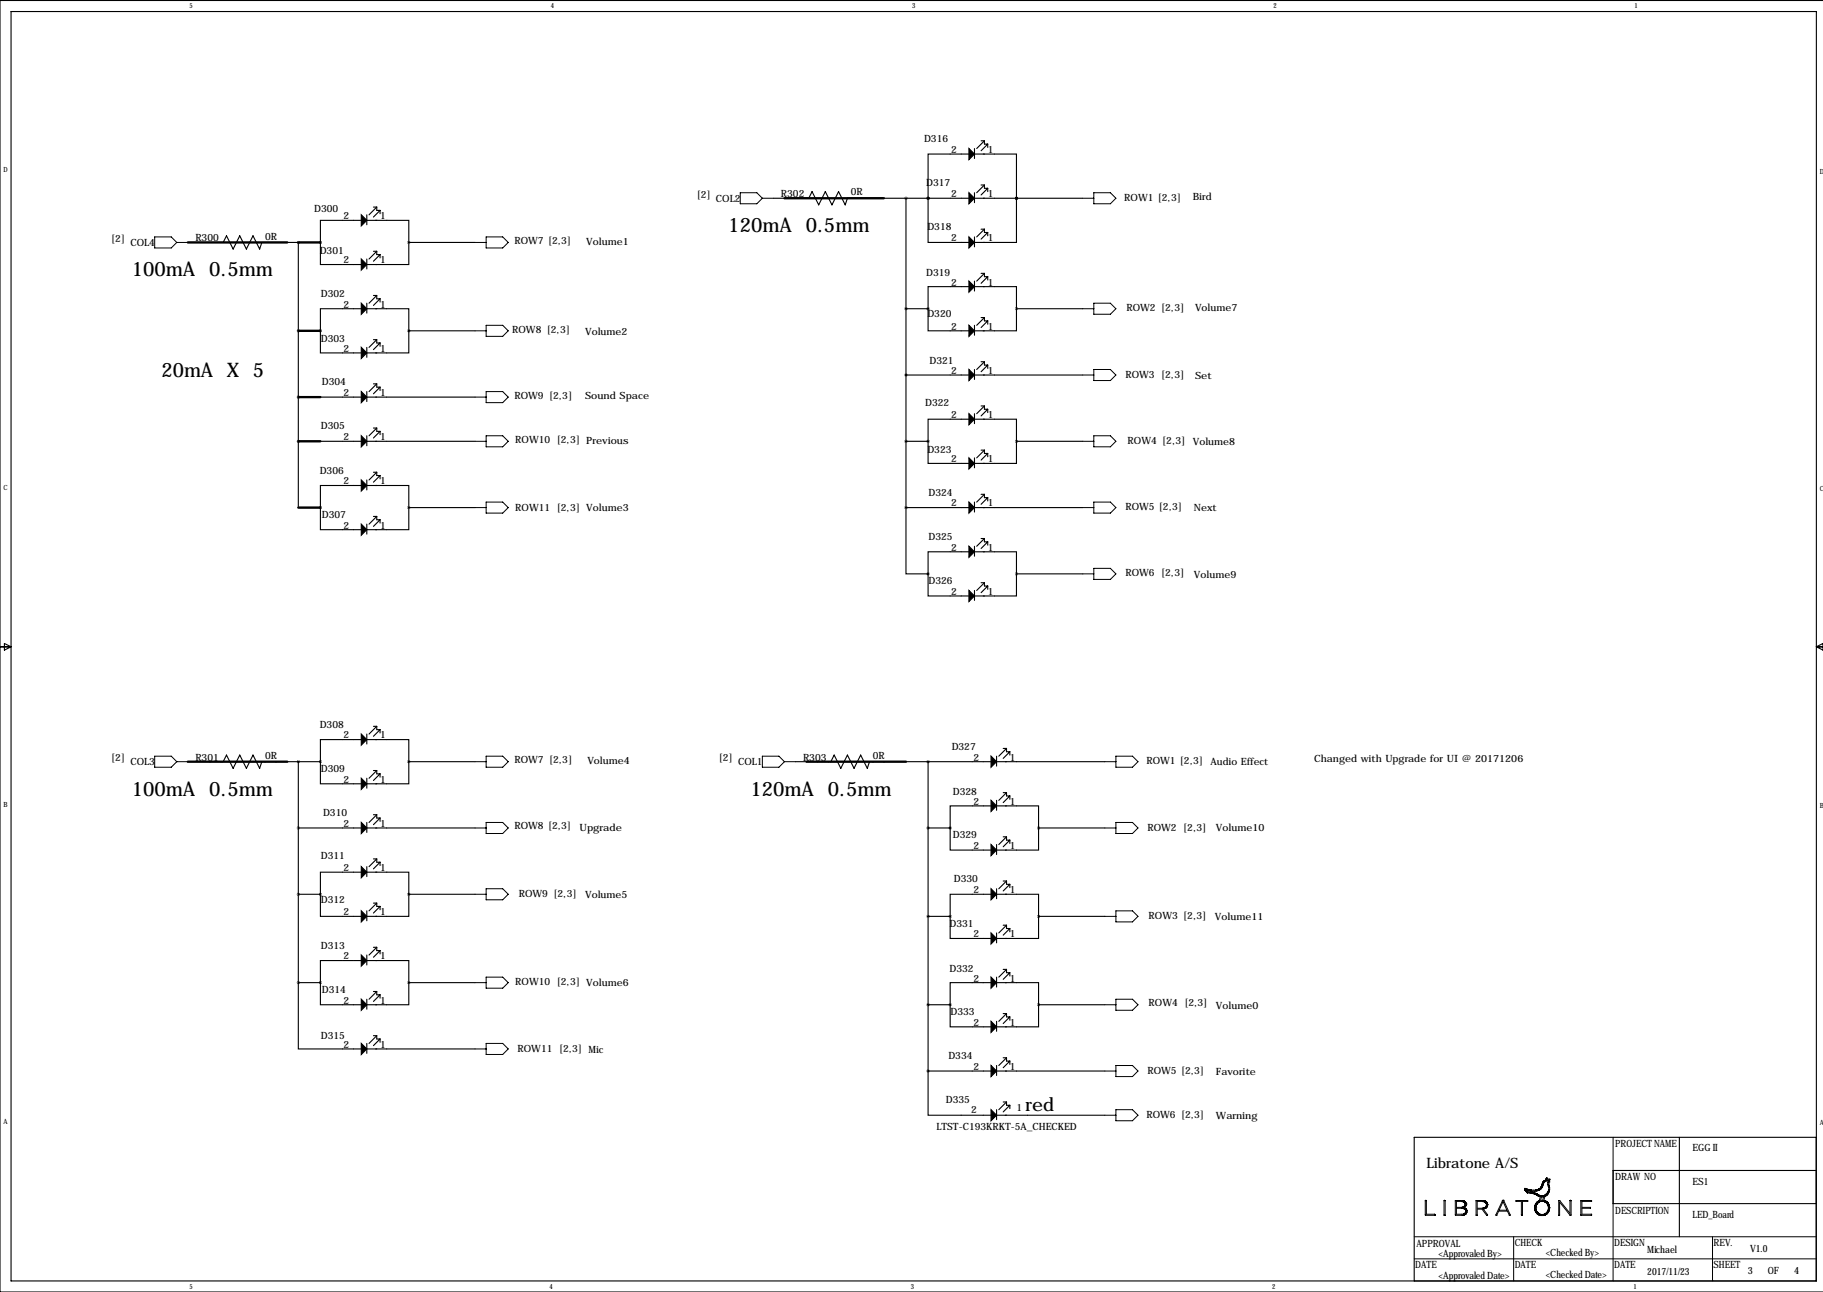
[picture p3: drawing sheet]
<svg xmlns="http://www.w3.org/2000/svg" width="419mm" height="297mm" viewBox="0 0 419 297" stroke-linecap="round" stroke-linejoin="round" font-family="sans-serif">
<g fill="none" stroke="#000" stroke-width=".23">
<path d="M35.6 54.5h3.8l1.2 1.2-1.2 1.3h-3.8zM40.6 55.7h2.6M109.2 55.7h2.6M111.8 54.5h3.8l1.2 1.2-1.2 1.3h-3.8zM170.2 44.3h3.8l1.3 1.3-1.3 1.2h-3.8zM175.3 45.6h2.5M248.9 45.6h2.6M251.5 44.3h3.8l1.2 1.3-1.2 1.2h-3.8zM109.2 76.1h2.6M111.8 74.8h3.8l1.2 1.3-1.2 1.2h-3.8zM248.9 71h2.6M251.5 69.7h3.8l1.2 1.3-1.2 1.2h-3.8z"/>
<path d="M109.2 91.3h2.6M111.8 90h3.8l1.2 1.3-1.2 1.3h-3.8zM248.9 86.2h2.6M251.5 84.9h3.8l1.2 1.3-1.2 1.3h-3.8zM109.2 116.7h2.6M109.2 101.5h2.6M111.8 100.2h3.8l1.2 1.3-1.2 1.2h-3.8zM111.8 115.4h3.8l1.2 1.3-1.2 1.3h-3.8zM248.9 116.7h2.6M248.9 101.5h2.6M251.5 115.4h3.8l1.2 1.3-1.2 1.3h-3.8zM251.5 100.2h3.8l1.2 1.3-1.2 1.2h-3.8z"/>
<path d="M248.9 131.9h2.6M251.5 130.7h3.8l1.2 1.2-1.2 1.3h-3.8zM35.6 173.8h3.8l1.2 1.3-1.2 1.3h-3.8zM40.6 175.1h2.6M109.2 175.1h2.6M111.8 173.8h3.8l1.2 1.3-1.2 1.3h-3.8zM175.3 173.8h3.8l1.2 1.3-1.2 1.3h-3.8zM180.3 175.1h2.6M254 175.1h2.5M256.5 173.8h3.8l1.3 1.3-1.3 1.3h-3.8zM109.2 190.4h2.6M111.8 189.1h3.8l1.2 1.3-1.2 1.2h-3.8z"/>
<path d="M254 190.4h2.5M256.5 189.1h3.8l1.3 1.3-1.3 1.2h-3.8zM109.2 205.6h2.6M111.8 204.3h3.8l1.2 1.3-1.2 1.3h-3.8zM254 210.7h2.5M256.5 209.4h3.8l1.3 1.3-1.3 1.2h-3.8zM109.2 225.9h2.6M111.8 224.6h3.8l1.2 1.3-1.2 1.3h-3.8zM111.8 239.9h3.8l1.2 1.3-1.2 1.2h-3.8zM254 231h2.5M256.5 229.7h3.8l1.3 1.3-1.3 1.3h-3.8zM109.2 241.2h2.6"/>
<path d="M254 256.4h2.5M254 246.2h2.5M256.5 245h3.8l1.3 1.2-1.3 1.3h-3.8zM256.5 255.1h3.8l1.3 1.3-1.3 1.3h-3.8zM327.7 276h.2v3.2h1.9l.1 .2h-2.2zM327.8 276h.1M327.9 276.1h.1M332 276l.2 .1v3.3h-.2zM332.1 276h.1M334.8 276.2l1.7 .2 .3 .3-.1 .6-.6 .3h-1.3zM334.8 277.8l1.8 .1 .4 .3v.6l-.6 .4h-1.6zM336.4 276.3l.1 .1"/>
<path d="M336.5 277.6l.2 .1M336.5 277.6v.1M336.6 276.5h.1M336.6 277.6h.1M336.6 277.3h.1M336.8 279h.1M336.8 276.9h.1M336.9 276.3l-.6-.3h-1.7v3.4h1.7l.7-.2 .2-.4 .1-.5-.7-.7M336.9 276.4l.2 .2v.5l-.4 .5M336.9 276.3v.1M337.1 276.8h.1M337.1 279h.1"/>
<path d="M337.1 278h.1M339.3 276.1l1.8-.1 .7 .4 .2 .4-.2 .7-.3 .3-.5 .1 1 1.3-.1 .2h-.2l-1-1.4h-1.1v1.4h-.3zM339.6 276.2l1.8 .2 .3 .4v.5l-.6 .4-1.5 .1zM341.3 277.6v.1M341.3 276.3v.1M341.4 276.4h.1M341.7 277.6v.1M341.7 277h.1M341.7 276.3v.1M341.9 276.6h.1M341.9 277.3v.1M342 277h.1"/>
<path d="M345.4 276l.3 .1 1.5 3.3h-.2l-.4-1h-2.1l-.4 1h-.2zM345.5 276h.1M345.5 276.3l1 1.9h-1.9zM348.6 276l2.6 .1v.1h-1.2v3.2h-.2v-3.2h-1.2zM349.8 279.4h.1M350.6 273.7h.1M350.7 273.8l.3 .3M350.7 273.7v.1M350.8 273.3h.1M351 273.7l-.1-.1h.2l.1 .4 1.4 .2 1.8 .8 .8-.2 .6-.6M351 274.1l1.8 .4 1.3 .6-.2 1-.6 .4-.4 .7 .1 1.3 .7 .8M351 274.2h.1"/>
<path d="M351 273.8h.1M351.1 273.7l1.8 .2 1.1-.3 .4-.4 .5-1.4 .7-.6 .2 .3 .3-.1-.2 .3 .2 1.9-.3 .5M351.2 274.2h.1M351.5 273.7v.1M352.4 274.1v.1M352.8 277.4h.1M352.8 277.9l.1 .1M353.1 277.7h.1M353.1 274.6h.1M353.2 276.5h.1M353.2 278.4h.1M353.2 278.9h.1"/>
<path d="M353.2 277h.1M353.3 279h.1M353.4 276.8l.3-.4 .6-.2 .8 .1 .6 .5M353.4 276.8l-.3 .5v.8l.6 .9M353.4 276.8h.1M353.4 276.3v.1M353.5 273.7v.1M353.5 274.6h.1M353.7 279.3h.1M353.7 279h.1M353.9 275v.1M353.9 276.3l-.1 .1"/>
<path d="M353.9 273.3h.1M354.1 273.4h.1M354.2 279.4v.1M354.3 273.3h.1M354.4 275.2l.4-.1-.1 .9h-.5zM354.5 272.1h.1M354.5 272.9h.1M354.9 271.5v.1M354.9 271.9v.1M354.9 279.4l-.1 .1M355 271.8h.1M355.1 275.1h.1"/>
<path d="M355.1 275.1l-.2 .9 .7 .3 .5 .6v1.5l-.4 .7-.5 .3h-1.2l-.3-.1M355.2 276.3v.1M355.3 279h.1M355.4 271.5h.1M355.4 274.9h.1M355.4 271h.1M355.4 271l.3-.2 .2 .4 .4-.1-.2 .6 .2 1.9-.4 .9-.8 .5M355.4 271l-.2 .4-.4 .2-.5 1.4-.5 .4-.8 .2h-1l-1.5-.4v.2l.2 .3M355.7 276.3v.1M355.7 276.8l.3 .8-.2 .9M355.7 276.8h.1M355.8 274.6h.1"/>
<path d="M355.8 278.5v.1M355.8 278.6l-.9 .6h-.8l-.4-.2M355.8 274.1v.1M355.9 271.9h.1M355.9 274h.1M355.9 278.8h.1M355.9 276.6h.1M355.9 278.3h.1M355.9 277.1h.1M355.9 272.4h.1M355.9 274.4v.1M356 278.6h.1"/>
<path d="M356.1 271.7h.1M356.2 277.7h.1M358.3 276h.3l2.3 3v-3l.3 .1-.1 3.3h-.2l-2.4-3v3h-.2zM361.1 276h.1M363.5 276l2.4 .1v.1h-2.2v1.4h2v.2h-2v1.4h2.2v.2h-2.4zM370.8 261.5v33M325.1 284.3h92.5M325.1 289.4h92.4M348 284.3v10.2M393.7 284.3v10.2"/>
</g>
<g fill="none" stroke="#000" stroke-width=".25">
<path d="M2.5 2.7h415.1v291.8h-415.1zM419.1 .1h-419.1v296.9h419.1M224 34.1v2.3M225.6 32.4h.7M226.3 32.4v.7h.8M226.3 32.4l-1.8 1.7M227.1 33.1v.8M227.1 33.1l-1.5 1.6M43.2 55.7h8.1l.8-1.5 1.5 3.1 1.5-3.1 1.5 3.1 1.6-3.1 1.5 3.1 .5-1.6h13.5M68.6 55.7v45.8M73.7 55.7v5.1h20.3v-5.1M73.7 55.7v-5h20.3v5"/>
<path d="M84.3 49.4v2.3M84.3 59.5v2.3M85.9 57.8h.7M85.9 47.6h.7M86.6 57.8v.7h.8M86.6 57.8l-1.8 1.7M86.6 47.6v.8h.8M86.6 47.6l-1.8 1.8M87.4 58.5l-1.5 1.6M87.4 48.4v.7M87.4 58.5v.8M87.4 48.4l-1.5 1.5"/>
<path d="M94 55.7h15.2M177.8 45.6h8.1l.8-1.5 1.5 3 1.5-3 1.6 3 1.5-3 1.5 3 .5-1.5h54.1M208.3 45.6v71.1M213.4 45.6v10.1h20.3v-10.1M213.4 45.6v-10.2h20.3v10.2M213.4 45.6h.1M224 44.3v2.3M224 54.5v2.3M225.6 52.7h.7M225.6 42.5h.7M226.3 42.5v.8h.8M226.3 52.7v.8h.8"/>
<path d="M226.3 52.7l-1.8 1.8M226.3 42.5l-1.8 1.8M227.1 43.3v.8M227.1 53.5v.7M227.1 53.5l-1.5 1.5M227.1 43.3l-1.5 1.5M233.7 45.6h.1M68.6 76.1h5.1M73.7 76.1v-5.1h20.3v5.1M73.7 76.1v5h20.3v-5M84.3 69.7v2.3M84.3 79.9v2.3"/>
<path d="M85.9 67.9h.7M85.9 78.1h.7M86.6 67.9v.8h.8M86.6 78.1v.8h.8M86.6 67.9l-1.8 1.8M86.6 78.1l-1.8 1.8M87.4 68.7v.8M87.4 78.9v.7M87.4 68.7l-1.5 1.5M87.4 78.9l-1.5 1.5M94 76.1h15.2M208.3 71h5.1"/>
<path d="M213.4 71v5.1h20.3v-5.1M213.4 71v-5.1h20.3v5.1M224 64.6v2.3M224 74.8v2.3M225.6 62.9h.7M225.6 73h.7M226.3 62.9v.7h.8M226.3 62.9l-1.8 1.7M226.3 73v.8h.8M226.3 73l-1.8 1.8M227.1 63.6l-1.5 1.5M227.1 63.6v.8"/>
<path d="M227.1 73.8v.7M227.1 73.8l-1.5 1.5M233.7 71h15.2M68.6 91.3h40.6M84.3 90v2.3M85.9 98.4h.7M85.9 88.3h.7M86.6 88.3v.7h.8M86.6 98.4v.8h.8M86.6 98.4l-1.8 1.8M86.6 88.3l-1.8 1.7M87.4 89v.8"/>
<path d="M87.4 99.2v.7M87.4 99.2l-1.5 1.5M87.4 89l-1.5 1.5M208.3 86.2h40.6M224 84.9v2.3M224 95.1v2.3M225.6 83.2h.7M225.6 93.3h.7M226.3 83.2v.7h.8M226.3 93.3v.8h.8M226.3 83.2l-1.8 1.7M226.3 93.3l-1.8 1.8"/>
<path d="M227.1 83.9v.8M227.1 94.1v.8M227.1 83.9l-1.5 1.6M227.1 94.1l-1.5 1.5M68.6 101.5v15.2h5.1M68.6 101.5h40.6M73.7 116.7v-5.1h20.3v5.1M73.7 116.7v5.1h20.3v-5.1M84.3 100.2v2.3M84.3 110.3v2.3M85.9 108.6h.7M85.9 118.7h.7"/>
<path d="M86.6 108.6v.7h.8M86.6 118.7v.8h.8M86.6 108.6l-1.8 1.7M86.6 118.7l-1.8 1.8M87.4 109.3v.8M87.4 119.5v.8M87.4 109.3l-1.5 1.6M87.4 119.5l-1.5 1.5M94 116.7h15.2M208.3 116.7v15.2h5.1M208.3 101.5h5.1M208.3 116.7h40.6"/>
<path d="M213.4 101.5v-5.1h20.3v5.1M213.4 101.5v5h20.3v-5M224 105.3v2.3M224 115.4v2.3M225.6 103.5h.7M225.6 113.7h.7M226.3 103.5v.8h.8M226.3 113.7v.7h.8M226.3 103.5l-1.8 1.8M226.3 113.7l-1.8 1.7M227.1 104.3v.7M227.1 114.4v.8"/>
<path d="M227.1 104.3l-1.5 1.5M227.1 114.4l-1.5 1.5M233.7 101.5h15.2M84.3 120.5v2.3M213.4 131.9v-5h20.3v5M213.4 131.9v5.1h20.3v-5.1M224 125.6v2.3M224 135.7v2.3M225.6 123.8h.7M225.6 134h.7M226.3 123.8v.8h.8M226.3 134v.7h.8"/>
<path d="M226.3 123.8l-1.8 1.8M226.3 134l-1.8 1.7M227.1 124.6v.7M227.1 134.7v.8M227.1 124.6l-1.5 1.5M227.1 134.7l-1.5 1.6M233.7 131.9h15.2M0 148.7h2.5M1 147.9l1.5 .8-1.5 .8zM417.6 148.7h1.5M417.6 148.7l1.5-.8v1.6zM43.2 175.1h8.1l.8-1.5 1.5 3 1.5-3 1.5 3 1.6-3 1.5 3 .5-1.5h13.5"/>
<path d="M68.6 175.1v50.8M73.7 175.1v5.1h20.3v-5.1M73.7 175.1v-5.1h20.3v5.1M84.3 168.8v2.3M84.3 178.9v2.3M85.9 167h.7M85.9 177.2h.7M86.6 167v.8h.8M86.6 177.2v.7h.8M86.6 167l-1.8 1.8M86.6 177.2l-1.8 1.7M87.4 167.8v.7"/>
<path d="M87.4 177.9v.8M87.4 167.8l-1.5 1.5M87.4 177.9l-1.5 1.5M94 175.1h15.2M182.9 175.1h8.1l.8-1.5 1.5 3 1.5-3 1.5 3 1.6-3 1.5 3 .5-1.5h54.1M213.4 175.1v71.1M229.1 173.8v2.3M230.6 172.1h.8M231.4 172.1v.7h.8M231.4 172.1l-1.8 1.7M232.2 172.8v.8M232.2 172.8l-1.6 1.6"/>
<path d="M68.6 190.4h40.6M84.3 189.1v2.3M84.3 199.2v2.3M85.9 197.5h.7M85.9 187.3h.7M86.6 187.3v.8h.8M86.6 197.5v.7h.8M86.6 197.5l-1.8 1.7M86.6 187.3l-1.8 1.8M87.4 188.1v.7M87.4 198.2v.8M87.4 198.2l-1.5 1.6"/>
<path d="M87.4 188.1l-1.5 1.5M213.4 190.4h5M218.4 190.4v5h20.4v-5M218.4 190.4v-5.1h20.4v5.1M229.1 184v2.3M229.1 194.2v2.3M230.6 192.4h.8M230.6 182.2h.8M231.4 182.2v.8h.8M231.4 192.4v.8h.8M231.4 192.4l-1.8 1.8M231.4 182.2l-1.8 1.8"/>
<path d="M232.2 183v.8M232.2 193.2v.7M232.2 193.2l-1.6 1.5M232.2 183l-1.6 1.5M238.8 190.4h15.2M68.6 205.6h5.1M73.7 205.6v-5.1h20.3v5.1M73.7 205.6v5.1h20.3v-5.1M84.3 209.4v2.3M84.3 219.6v2.3M85.9 207.6h.7M85.9 217.8h.7"/>
<path d="M86.6 207.6v.8h.8M86.6 217.8v.8h.8M86.6 207.6l-1.8 1.8M86.6 217.8l-1.8 1.8M87.4 208.4v.8M87.4 218.6v.7M87.4 208.4l-1.5 1.5M87.4 218.6l-1.5 1.5M94 205.6h15.2M213.4 210.7h5M218.4 210.7v-5.1h20.4v5.1M218.4 210.7v5.1h20.4v-5.1"/>
<path d="M229.1 204.3v2.3M229.1 214.5v2.3M230.6 202.6h.8M230.6 212.7h.8M231.4 202.6v.7h.8M231.4 212.7v.8h.8M231.4 202.6l-1.8 1.7M231.4 212.7l-1.8 1.8M232.2 203.3v.8M232.2 213.5v.7M232.2 203.3l-1.6 1.5M232.2 213.5l-1.6 1.5"/>
<path d="M238.8 210.7h15.2M68.6 225.9v15.3h40.6M68.6 225.9h5.1M73.7 225.9v-5.1h20.3v5.1M73.7 225.9v5.1h20.3v-5.1M84.3 229.7v2.3M84.3 239.9v2.3M85.9 228h.7M85.9 238.1h.7M86.6 228v.7h.8M86.6 238.1v.8h.8M86.6 228l-1.8 1.7"/>
<path d="M86.6 238.1l-1.8 1.8M87.4 228.7v.8M87.4 238.9v.7M87.4 228.7l-1.5 1.5M87.4 238.9l-1.5 1.5M94 225.9h15.2M213.4 231h5M218.4 231v-5.1h20.4v5.1M218.4 231v5.1h20.4v-5.1M229.1 224.6v2.3M229.1 234.8v2.3M230.6 222.9h.8"/>
<path d="M230.6 233h.8M231.4 222.9v.7h.8M231.4 222.9l-1.8 1.7M231.4 233v.8h.8M231.4 233l-1.8 1.8M232.2 223.6l-1.6 1.6M232.2 223.6v.8M232.2 233.8v.8M232.2 233.8l-1.6 1.5M238.8 231h15.2M213.4 246.2v10.2h40.6M213.4 246.2h40.6"/>
<path d="M229.1 245v2.3M229.1 255.1v2.3M230.6 253.4h.8M230.6 243.2h.8M231.4 243.2v.8h.8M231.4 253.4v.7h.8M231.4 253.4l-1.8 1.7M231.4 243.2l-1.8 1.8M232.2 244v.7M232.2 254.1v.8M232.2 254.1l-1.6 1.5M232.2 244l-1.6 1.5"/>
<path d="M386.1 261.5v22.8M417.5 261.5h-92.4v33M417.6 269.1h-46.8v7.6h46.8"/>
</g>
<path d="M43.2 55.7h22.8M68.6 55.7h5.1M180.3 45.6h22.9M68.6 76.1h5.1M68.6 91.3h5.1M68.6 101.5h5.1M68.6 116.7h5.1M43.2 175.1h22.8M185.4 175.1h22.9" fill="none" stroke="#000" stroke-width=".53"/>
<g fill="#000" stroke="#000" stroke-width=".25">
<path d="M222.8 34.1l1.2 1.3-1.2 1.3zM83.1 49.4l1.2 1.3-1.2 1.2zM222.8 54.5l1.2 1.2-1.2 1.3zM222.8 44.3l1.2 1.3-1.2 1.2zM83.1 59.5l1.2 1.3-1.2 1.3zM83.1 69.7l1.2 1.3-1.2 1.2zM222.8 64.6l1.2 1.3-1.2 1.3zM222.8 74.8l1.2 1.3-1.2 1.2zM83.1 79.9l1.2 1.2-1.2 1.3zM83.1 90l1.2 1.3-1.2 1.3zM222.8 84.9l1.2 1.3-1.2 1.3zM222.8 95.1l1.2 1.3-1.2 1.2z"/>
<path d="M83.1 110.3l1.2 1.3-1.2 1.3zM83.1 100.2l1.2 1.3-1.2 1.2zM222.8 105.3l1.2 1.2-1.2 1.3zM222.8 115.4l1.2 1.3-1.2 1.3zM83.1 120.5l1.2 1.3-1.2 1.2zM222.8 125.6l1.2 1.3-1.2 1.2zM222.8 135.7l1.2 1.3-1.2 1.3zM83.1 168.8l1.2 1.2-1.2 1.3zM227.8 173.8l1.3 1.3-1.3 1.3zM83.1 178.9l1.2 1.3-1.2 1.3zM83.1 189.1l1.2 1.3-1.2 1.2zM227.8 194.2l1.3 1.2-1.3 1.3z"/>
<path d="M227.8 184l1.3 1.3-1.3 1.2zM83.1 199.2l1.2 1.3-1.2 1.3zM83.1 209.4l1.2 1.3-1.2 1.2zM227.8 204.3l1.3 1.3-1.3 1.3zM227.8 214.5l1.3 1.3-1.3 1.2zM83.1 219.6l1.2 1.2-1.2 1.3zM83.1 229.7l1.2 1.3-1.2 1.3zM227.8 224.6l1.3 1.3-1.3 1.3zM227.8 234.8l1.3 1.3-1.3 1.2zM83.1 239.9l1.2 1.3-1.2 1.2zM227.8 255.1l1.3 1.3-1.3 1.3zM227.8 245l1.3 1.2-1.3 1.3z"/>
</g>
<path d="M73.6 55.7a.05 .05 0 0 0 .1 0 .05 .05 0 0 0-.1 0zM73.6 116.7a.05 .05 0 0 0 .1 0 .05 .05 0 0 0-.1 0zM73.6 225.9a.05 .05 0 0 0 .1 0 .05 .05 0 0 0-.1 0zM73.6 205.6a.05 .05 0 0 0 .1 0 .05 .05 0 0 0-.1 0zM213.3 131.9a.05 .05 0 0 0 .1 0 .05 .05 0 0 0-.1 0zM213.3 101.5a.05 .05 0 0 0 .1 0 .05 .05 0 0 0-.1 0zM213.3 71a.05 .05 0 0 0 .1 0 .05 .05 0 0 0-.1 0zM213.3 45.6a.05 .05 0 0 0 .1 0 .05 .05 0 0 0-.1 0zM213.3 45.6a.05 .05 0 0 0 .1 0 .05 .05 0 0 0-.1 0zM218.4 231a.05 .05 0 0 0 .1 0 .05 .05 0 0 0-.1 0zM238.7 231a.05 .05 0 0 0 .1 0 .05 .05 0 0 0-.1 0zM213.3 175.1a.05 .05 0 0 0 .1 0 .05 .05 0 0 0-.1 0zM73.6 76.1a.05 .05 0 0 0 .1 0 .05 .05 0 0 0-.1 0zM73.6 175.1a.05 .05 0 0 0 .1 0 .05 .05 0 0 0-.1 0zM218.4 210.7a.05 .05 0 0 0 .1 0 .05 .05 0 0 0-.1 0zM238.7 210.7a.05 .05 0 0 0 .1 0 .05 .05 0 0 0-.1 0zM218.4 190.4a.05 .05 0 0 0 .1 0 .05 .05 0 0 0-.1 0zM238.7 190.4a.05 .05 0 0 0 .1 0 .05 .05 0 0 0-.1 0zM213.3 210.7a.05 .05 0 0 0 .1 0 .05 .05 0 0 0-.1 0zM213.3 190.4a.05 .05 0 0 0 .1 0 .05 .05 0 0 0-.1 0zM213.3 231a.05 .05 0 0 0 .1 0 .05 .05 0 0 0-.1 0zM213.3 246.2a.05 .05 0 0 0 .1 0 .05 .05 0 0 0-.1 0z" fill="#000" stroke="#000" stroke-width=".63"/>
<g font-size="4.6">
<text x="167.4" y="53.4">120mA 0.5mm</text>
<text x="30.3" y="63.6">100mA 0.5mm</text>
<text x="37.1" y="86.7">20mA X 5</text>
<text x="30.3" y="182.9">100mA 0.5mm</text>
<text x="172.5" y="182.9">120mA 0.5mm</text>
</g>
<text font-size="4.3" x="235.8" y="255.3">red</text>
<text font-size="3.3" x="327.9" y="268.5">Libratone A/S</text>
<g font-size="2.3">
<text x="212.4" y="32.7">D316</text>
<text x="218.7" y="35.2">2</text>
<text x="227.1" y="35.2">1</text>
<text x="160.2" y="45.4">[2]</text>
<text x="164.6" y="46.3">COL2</text>
<text x="179.5" y="45.3">R302</text>
<text x="195.6" y="44.9">0R</text>
<text x="213" y="42.8">D317</text>
<text x="218.7" y="45.3">2</text>
<text x="227.1" y="45.3">1</text>
<text x="258.5" y="46.2">ROW1 [2,3]</text>
<text x="274.2" y="45.9">Bird</text>
<text x="72.2" y="48.7">D300</text>
<text x="79" y="50.4">2</text>
<text x="87.4" y="50.4">1</text>
<text x="213.2" y="53">D318</text>
<text x="25.6" y="55.6">[2]</text>
<text x="30" y="56.5">COL4</text>
<text x="44.9" y="55.5">R300</text>
<text x="61" y="55.1">0R</text>
<text x="73.5" y="58.3">D301</text>
<text x="118.3" y="56.1">ROW7 [2,3]</text>
<text x="134.8" y="56.3">Volume1</text>
<text x="218.7" y="55.5">2</text>
<text x="227.1" y="55.5">1</text>
<text x="79" y="60.6">2</text>
<text x="87.4" y="60.6">1</text>
<text x="213" y="63.4">D319</text>
<text x="218.7" y="65.6">2</text>
<text x="227.1" y="65.6">1</text>
<text x="73.8" y="68.2">D302</text>
<text x="79" y="70.7">2</text>
<text x="87.4" y="70.7">1</text>
<text x="259" y="71.6">ROW2 [2,3]</text>
<text x="274.7" y="71.6">Volume7</text>
<text x="117.8" y="76.7">ROW8 [2,3]</text>
<text x="134.5" y="76.9">Volume2</text>
<text x="213.2" y="72.8">D320</text>
<text x="218.7" y="75.8">2</text>
<text x="227.1" y="75.8">1</text>
<text x="73.8" y="78.6">D303</text>
<text x="79" y="80.9">2</text>
<text x="87.4" y="80.9">1</text>
<text x="213.7" y="83.7">D321</text>
<text x="74" y="88.5">D304</text>
<text x="218.7" y="86">2</text>
<text x="227.1" y="86">1</text>
<text x="258.7" y="86.8">ROW3 [2,3]</text>
<text x="274.7" y="87.1">Set</text>
<text x="79" y="91">2</text>
<text x="87.4" y="91">1</text>
<text x="118.3" y="91.6">ROW9 [2,3]</text>
<text x="134.5" y="91.7">Sound Space</text>
<text x="212.7" y="93.4">D322</text>
<text x="73.8" y="98.7">D305</text>
<text x="79" y="101.2">2</text>
<text x="87.4" y="101.2">1</text>
<text x="118.5" y="101.8">ROW10 [2,3] Previous</text>
<text x="218.7" y="96.1">2</text>
<text x="227.1" y="96.1">1</text>
<text x="213.2" y="104">D323</text>
<text x="218.7" y="106.3">2</text>
<text x="227.1" y="106.3">1</text>
<text x="259.2" y="102.1">ROW4 [2,3]</text>
<text x="274.2" y="102.3">Volume8</text>
<text x="73.5" y="108.9">D306</text>
<text x="79" y="111.4">2</text>
<text x="87.4" y="111.4">1</text>
<text x="213.5" y="113.9">D324</text>
<text x="74" y="119">D307</text>
<text x="118.5" y="117.5">ROW11 [2,3] Volume3</text>
<text x="218.7" y="116.4">2</text>
<text x="227.1" y="116.4">1</text>
<text x="258.7" y="117.3">ROW5 [2,3]</text>
<text x="274.5" y="117.6">Next</text>
<text x="79" y="121.5">2</text>
<text x="87.4" y="121.5">1</text>
<text x="213.5" y="124.1">D325</text>
<text x="218.7" y="126.6">2</text>
<text x="227.1" y="126.6">1</text>
<text x="213.5" y="134.3">D326</text>
<text x="218.7" y="136.8">2</text>
<text x="227.1" y="136.8">1</text>
<text x="258.7" y="132.5">ROW6 [2,3]</text>
<text x="274.5" y="132.8">Volume9</text>
<text x="73.5" y="167.3">D308</text>
<text x="79" y="169.8">2</text>
<text x="87.4" y="169.8">1</text>
<text x="218.8" y="172.4">D327</text>
<text x="25.6" y="175">[2]</text>
<text x="30" y="175.9">COL3</text>
<text x="44.9" y="174.9">R301</text>
<text x="61" y="174.4">0R</text>
<text x="73.8" y="177.4">D309</text>
<text x="79" y="179.9">2</text>
<text x="87.4" y="179.9">1</text>
<text x="118.3" y="175.5">ROW7 [2,3]</text>
<text x="135" y="175.7">Volume4</text>
<text x="165.3" y="175">[2]</text>
<text x="169.7" y="175.9">COL1</text>
<text x="184.6" y="174.9">R303</text>
<text x="200.7" y="174.4">0R</text>
<text x="223.8" y="174.9">2</text>
<text x="232.2" y="174.9">1</text>
<text x="263.6" y="175.7">ROW1 [2,3]</text>
<text x="278.3" y="176">Audio Effect</text>
<text x="302.2" y="175.2">Changed with Upgrade for UI @ 20171206</text>
<text x="219" y="182.8">D328</text>
<text x="223.8" y="185">2</text>
<text x="232.2" y="185">1</text>
<text x="74.3" y="187.6">D310</text>
<text x="79" y="190.1">2</text>
<text x="87.4" y="190.1">1</text>
<text x="118.3" y="190.7">ROW8 [2,3]</text>
<text x="133.2" y="191">Upgrade</text>
<text x="263.8" y="191">ROW2 [2,3]</text>
<text x="279.6" y="191">Volume10</text>
<text x="73.8" y="197.5">D311</text>
<text x="219" y="192.7">D329</text>
<text x="223.8" y="195.2">2</text>
<text x="232.2" y="195.2">1</text>
<text x="79" y="200.3">2</text>
<text x="87.4" y="200.3">1</text>
<text x="219.3" y="202.8">D330</text>
<text x="73.8" y="207.7">D312</text>
<text x="119.3" y="206.2">ROW9 [2,3]</text>
<text x="134.5" y="206.5">Volume5</text>
<text x="223.8" y="205.3">2</text>
<text x="232.2" y="205.3">1</text>
<text x="79" y="210.4">2</text>
<text x="87.4" y="210.4">1</text>
<text x="218.3" y="213">D331</text>
<text x="223.8" y="215.5">2</text>
<text x="232.2" y="215.5">1</text>
<text x="264.1" y="211.3">ROW3 [2,3]</text>
<text x="279.3" y="211.5">Volume11</text>
<text x="73.8" y="218.1">D313</text>
<text x="79" y="220.6">2</text>
<text x="87.4" y="220.6">1</text>
<text x="118.5" y="226.5">ROW10 [2,3] Volume6</text>
<text x="218.3" y="223.4">D332</text>
<text x="223.8" y="225.7">2</text>
<text x="232.2" y="225.7">1</text>
<text x="74" y="228.2">D314</text>
<text x="79" y="230.7">2</text>
<text x="87.4" y="230.7">1</text>
<text x="218.5" y="233.3">D333</text>
<text x="264.1" y="231.3">ROW4 [2,3]</text>
<text x="279.6" y="231.9">Volume0</text>
<text x="73.8" y="238.9">D315</text>
<text x="223.8" y="235.8">2</text>
<text x="232.2" y="235.8">1</text>
<text x="79" y="240.9">2</text>
<text x="87.4" y="240.9">1</text>
<text x="119" y="241.8">ROW11 [2,3] Mic</text>
<text x="218" y="243.5">D334</text>
<text x="223.8" y="246">2</text>
<text x="232.2" y="246">1</text>
<text x="263.8" y="246.8">ROW5 [2,3]</text>
<text x="279.6" y="247.1">Favorite</text>
<text x="217.5" y="253.6">D335</text>
<text x="223.3" y="255.9">2</text>
<text x="233.7" y="255.4">1</text>
<text x="263.6" y="257">ROW6 [2,3]</text>
<text x="279.6" y="257.3">Warning</text>
<text x="215.3" y="259.8">LTST-C193KRKT-5A_CHECKED</text>
<text x="371.3" y="263.8">PROJECT NAME</text>
<text x="389.1" y="264.5">EGG II</text>
<text x="371.3" y="271.4">DRAW NO</text>
<text x="389.1" y="272.4">ES1</text>
<text x="371.3" y="279">DESCRIPTION</text>
<text x="389.1" y="280">LED_Board</text>
<text x="325.6" y="286.6">APPROVAL</text>
<text x="348.2" y="286.4">CHECK</text>
<text x="371.1" y="286.4">DESIGN</text>
<text x="394" y="286.4">REV.</text>
<text x="402.3" y="287.9">V1.0</text>
<text x="325.4" y="291.5">DATE</text>
<text x="330.7" y="288.9">&lt;Approvaled By&gt;</text>
<text x="330.7" y="294">&lt;Approvaled Date&gt;</text>
<text x="348.2" y="291.5">DATE</text>
<text x="355.3" y="288.7">&lt;Checked By&gt;</text>
<text x="355.3" y="293.7">&lt;Checked Date&gt;</text>
<text x="371.1" y="291.5">DATE</text>
<text x="378.7" y="288.1">Michael</text>
<text x="378.7" y="293.2">2017/11/23</text>
<text x="394" y="291.5">SHEET</text>
<text x="401.8" y="293">3</text>
<text x="406.4" y="293">OF</text>
<text x="412.5" y="293">4</text>
</g>
<g font-size="1.6">
<text x="43.6" y="1.9">5</text>
<text x="126.6" y="1.9">4</text>
<text x="209.7" y="1.9">3</text>
<text x="292.7" y="1.9">2</text>
<text x="375.8" y="1.9">1</text>
<text x=".8" y="39.5">D</text>
<text x="418.4" y="40">D</text>
<text x=".8" y="112.7">C</text>
<text x="418.4" y="112.9">C</text>
<text x=".8" y="185.6">B</text>
<text x="418.4" y="185.8">B</text>
<text x=".8" y="258.5">A</text>
<text x="418.4" y="258.7">A</text>
<text x="43.6" y="296.3">5</text>
<text x="126.4" y="296.3">4</text>
<text x="209.4" y="296.3">3</text>
<text x="292.5" y="296.3">2</text>
<text x="375.5" y="296.3">1</text>
</g>
</svg>
